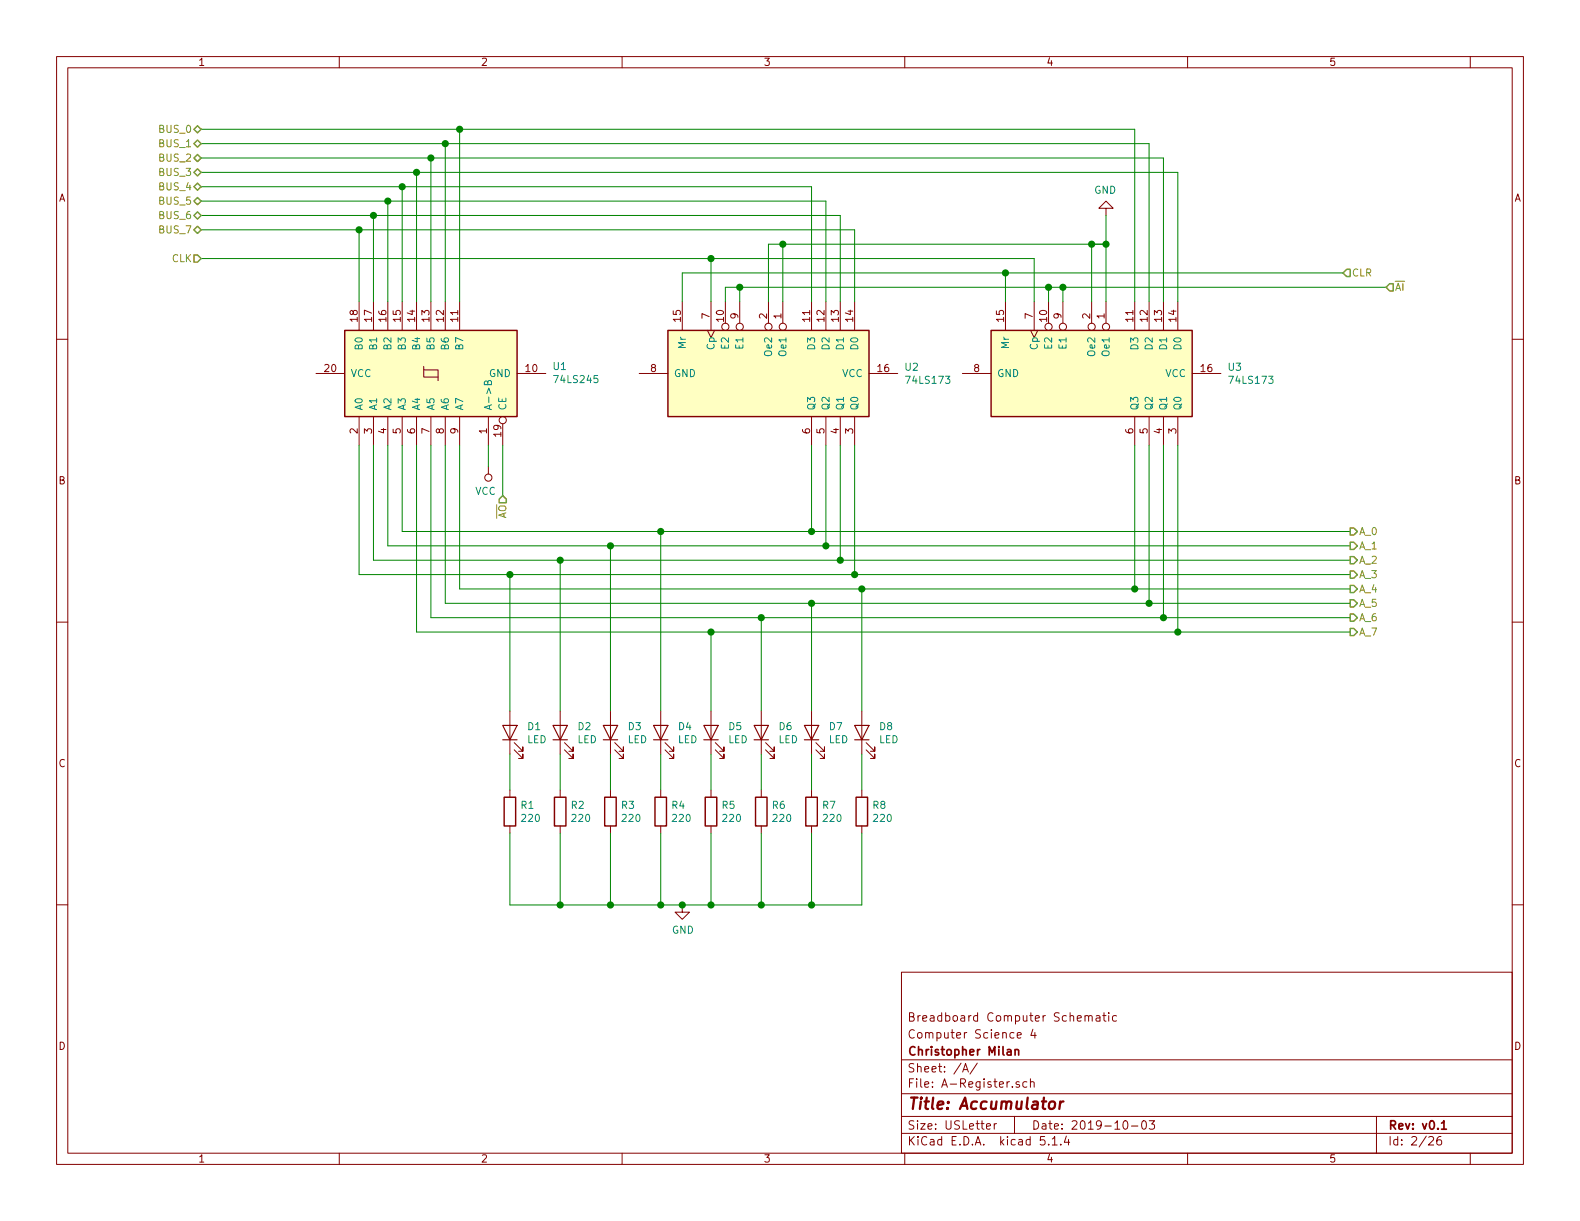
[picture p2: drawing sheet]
<svg xmlns="http://www.w3.org/2000/svg" width="279mm" height="216mm" viewBox="0 0 279 216" stroke-linecap="round" stroke-linejoin="round" font-family="sans-serif">
<g fill="none" stroke="#840000" stroke-width=".18">
<path d="M10 10h259.4v195.9h-259.4zM12 12h255.4v191.9h-255.4zM60 10v2M110 10v2M160 10v2M210 10v2M260 10v2M195.6 36.8h1.2l-1.2-1.2-1.3 1.2h1.3v1.3M10 60h2M63.5 53.3v5.1M66 53.3v5.1M68.6 53.3v5.1"/>
<path d="M71.1 53.3v5.1M73.7 53.3v5.1M76.2 53.3v5.1M78.7 53.3v5.1M81.3 53.3v5.1M120.6 53.3v5.1M125.1 58.4l.6 1.3 .7-1.3M125.7 53.3v5.1M128.3 53.3v3.9M130.8 53.3v3.9M135.9 53.3v3.9M138.4 53.3v3.9"/>
<path d="M143.5 53.3v5.1M146 53.3v5.1M148.6 53.3v5.1M151.1 53.3v5.1M177.8 53.3v5.1M182.2 58.4l.7 1.3 .6-1.3M182.9 53.3v5.1M185.4 53.3v3.9M188 53.3v3.9M193 53.3v3.9M195.6 53.3v3.9M200.7 53.3v5.1"/>
<path d="M203.2 53.3v5.1M205.7 53.3v5.1M208.3 53.3v5.1M267.4 60h2M55.9 66h5.1M63.5 73.7v5M66 73.7v5M68.6 73.7v5M71.1 73.7v5M73.7 73.7v5M74.9 65.4v1.3h2.6M74.9 64.8v.6h2.6v1.9"/>
<path d="M76.2 73.7v5M78.7 73.7v5M81.3 73.7v5M86.4 73.7v5M88.9 74.9v3.8M91.4 66h5.1M113 66h5.1M143.5 73.7v5M146 73.7v5M148.6 73.7v5M151.1 73.7v5M153.7 66h5"/>
<path d="M170.2 66h5.1M200.7 73.7v5M203.2 73.7v5M205.7 73.7v5M208.3 73.7v5M210.8 66h5.1M86.4 82.6v1.2M10 110h2M267.4 110h2M90.2 125.7v7.7M90.2 139.7v1.3M90.9 132.6l1.6 1.5v-.7v.7h-.8"/>
<path d="M90.9 131.3l1.6 1.5v-.7v.7h-.8M99.1 125.7v7.7M99.1 139.7v1.3M99.8 132.6l1.5 1.5v-.7v.7h-.7M99.8 131.3l1.5 1.5v-.7v.7h-.7M107.9 125.7v7.7M107.9 139.7v1.3M108.7 132.6l1.5 1.5v-.7v.7h-.7M108.7 131.3l1.5 1.5v-.7v.7h-.7M116.8 125.7v7.7M116.8 139.7v1.3M117.6 132.6l1.5 1.5v-.7v.7h-.7"/>
<path d="M117.6 131.3l1.5 1.5v-.7v.7h-.7M125.7 125.7v7.7M125.7 139.7v1.3M126.5 132.6l1.5 1.5v-.7v.7h-.7M126.5 131.3l1.5 1.5v-.7v.7h-.7M134.6 125.7v7.7M134.6 139.7v1.3M135.4 132.6l1.5 1.5v-.7v.7h-.8M135.4 131.3l1.5 1.5v-.7v.7h-.8M143.5 125.7v7.7M143.5 139.7v1.3M144.3 132.6l1.5 1.5v-.7v.7h-.8"/>
<path d="M144.3 131.3l1.5 1.5v-.7v.7h-.8M152.4 125.7v7.7M152.4 139.7v1.3M153.2 132.6l1.5 1.5v-.7v.7h-.8M153.2 131.3l1.5 1.5v-.7v.7h-.8M10 160h2M90.2 146.1v1.2M99.1 146.1v1.2M107.9 146.1v1.2M116.8 146.1v1.2M125.7 146.1v1.2M134.6 146.1v1.2"/>
<path d="M143.5 146.1v1.2M152.4 146.1v1.2M267.4 160h2M120.6 160v1.3h1.3l-1.3 1.3-1.2-1.3h1.2M159.4 171.9h108v32h-108zM191.9 179.7l.2-.1 .3 .1 .1 .9M192.5 179.8l.2-.2 .4 .1v.9M193.9 179.7h.5l.1 .9M194.5 179.9l-.5 .1-.2 .2 .1 .3 .1 .1 .5-.1M195 179.6h.6M195.2 179.1v1.3l.4 .2M196.1 179.1v.1"/>
<path d="M196.1 179.6v1M197.4 179.7l-.4-.1-.3 .3 .1 .6h.6M159.4 197.4h108M159.4 193.4h108M159.4 187.4h108M170.2 189.6l.5-1.5 .5 1.5M170.4 189.1h.7M172.8 188l-1.3 1.9M174.4 199.2l.8-.2-.1-.2-.4-.1-.3 .2 .1 .7h.6M175.8 198.7v1M176.2 198.7l-.3 .1-.1 .2M179.4 197.4v3"/>
<path d="M179.9 183.1l.7-.2-.1-.2-.4-.1-.2 .2 .1 .7h.5M180.2 191.3a.37 .37 0 0 0-.5 .2v.2l.5 .1 .1 .2-.2 .3-.4-.1M181.6 191.3h-.4l-.3 .2v.6l.3 .2 .4-.1M182.2 191.4l.1-.1a.37 .37 0 0 1 .6 .2v.8M182.2 190.8v1.5M182.7 182l-.4 1.1h.9M183 182.6v1M198.8 198.2h.3a.94 .94 0 0 1 0 1.5 .8 .8 0 0 1-.6-.7 .8 .8 0 0 1 .3-.8zM200.1 199.1h1.1M202 198.3l.4-.1a.94 .94 0 0 1 0 1.5 .82 .82 0 0 1-.4-1.4zM203.2 198.2h1l-.5 .6 .4 .1v.6l-.2 .2-.7-.2M243.4 197.4v6.5"/>
<path d="M60 203.9v2M110 203.9v2M159.4 200.4h108M160 203.9v2M184.7 201h-.7l-.1 .7 .2-.2 .6 .1 .1 .2-.1 .5-.2 .2-.6-.2M185.4 202.3v.2M186.1 201.4l.4-.4v1.5M186.1 202.5h.8M187.6 202.3v.2M188.6 200.9l-.4 1.1h1M189 201.5v1M210 203.9v2"/>
<path d="M252.7 201.1l.2-.1h.3l.3 .4-.9 1.1h.9M254.8 201a.62 .62 0 0 0-.7 .6l.1 .7 .2 .2 .5-.2v-.5l-.1-.2-.4-.1-.3 .3M260 203.9v2"/>
<circle cx="128.3" cy="57.8" r=".63"/>
<circle cx="130.8" cy="57.8" r=".63"/>
<circle cx="135.9" cy="57.8" r=".63"/>
<circle cx="138.4" cy="57.8" r=".63"/>
<circle cx="185.4" cy="57.8" r=".63"/>
<circle cx="188" cy="57.8" r=".63"/>
<circle cx="193" cy="57.8" r=".63"/>
<circle cx="195.6" cy="57.8" r=".63"/>
<circle cx="88.9" cy="74.3" r=".63"/>
<circle cx="86.4" cy="84.5" r=".63"/>
</g>
<path d="M178.1 185.6h.6l.1 1M178.8 185.9l-.5 .1-.2 .2v.3l.2 .1 .5-.1M179.5 185.7l.2-.1h.4v1M179.5 185.6v1M254.9 198.6l.4-.4v1.5M254.9 199.7h.9" fill="none" stroke="#840000" stroke-width=".3"/>
<path d="M185.6 194.9a.53 .53 0 0 1 .6-.2 .53 .53 0 0 1 .4 .4l-.1 .6a.54 .54 0 0 1-.5 .4 .54 .54 0 0 1-.5-.4zM187.5 194.8l-.2 1.3M188.1 194.8a.54 .54 0 0 0-.6 .3" fill="none" stroke="#840000" stroke-width=".41"/>
<g fill="none" stroke="#840000" stroke-width=".2">
<path d="M88.9 128.3h2.5l-1.2 2.5zM88.9 130.8h2.5M97.8 128.3h2.5l-1.2 2.5zM97.8 130.8h2.5M106.7 128.3h2.5l-1.3 2.5zM106.7 130.8h2.5M115.6 128.3h2.5l-1.3 2.5zM115.6 130.8h2.5M124.5 128.3h2.5l-1.3 2.5zM124.5 130.8h2.5M133.3 128.3h2.6l-1.3 2.5zM133.3 130.8h2.6"/>
<path d="M142.2 128.3h2.6l-1.3 2.5zM142.2 130.8h2.6M151.1 128.3h2.6l-1.3 2.5zM151.1 130.8h2.6"/>
</g>
<path d="M61 58.4h30.4v15.3h-30.4zM118.1 58.4h35.6v15.3h-35.6zM175.3 58.4h35.5v15.3h-35.5zM89.2 141h2v5.1h-2zM98 141h2.1v5.1h-2.1zM106.9 141h2.1v5.1h-2.1zM115.8 141h2.1v5.1h-2.1zM124.7 141h2v5.1h-2zM133.6 141h2v5.1h-2zM142.5 141h2v5.1h-2zM151.4 141h2v5.1h-2z" fill="none" stroke="#840000" stroke-width=".25"/>
<g fill="#ffffc2" stroke="#ffffc2" stroke-width=".18">
<path d="M118.1 58.4h35.6v15.3h-35.6z"/>
<path d="M61 58.4h30.4v15.3h-30.4z"/>
<path d="M175.3 58.4h35.5v15.3h-35.5z"/>
</g>
<path d="M86.3 67.6l.2-.3h.2l.2 .2v.5h-1.3l.2-.6h.2l.2 .1 .1 .5" fill="none" stroke="#008484" stroke-width=".18"/>
<g fill="none" stroke="#008400" stroke-width=".18">
<path d="M35.6 33h107.9v20.3M35.6 22.9h165.1v30.4M35.6 30.5h172.7v22.8M35.6 27.9h170.1v25.4M35.6 25.4h167.6v27.9M35.6 35.6h110.4v17.7M35.6 38.1h113v15.2M66 38.1v15.2M68.6 35.6v17.7M71.1 33v20.3M73.7 30.5v22.8M76.2 27.9v25.4"/>
<path d="M78.7 25.4v27.9M81.3 22.9v30.4M195.6 38.1v15.2M35.6 40.6h115.5v12.7M35.6 45.7h147.3v7.6M63.5 40.6v12.7M125.7 45.7v7.6M130.8 50.8v2.5M138.4 43.2v10.1M177.8 48.3v5M185.4 50.8v2.5M188 50.8v2.5"/>
<path d="M193 43.2v10.1M195.6 43.2h-59.7v10.1M237.5 48.3h-116.9v5M245.1 50.8h-116.8v2.5M63.5 78.7v22.9h175.3M66 78.7v20.4h172.8M68.6 78.7v17.8h170.2M71.1 78.7v15.3h167.7M73.7 78.7v33.1h165.1M76.2 78.7v30.5h162.6M78.7 78.7v28h160.1M81.3 78.7v25.4h157.5"/>
<path d="M86.4 78.7v3.9M88.9 78.7v8.9M143.5 78.7v15.3M146 78.7v17.8M148.6 78.7v20.4M151.1 78.7v22.9M200.7 78.7v25.4M203.2 78.7v28M205.7 78.7v30.5M208.3 78.7v33.1M99.1 99.1v26.6M107.9 96.5v29.2"/>
<path d="M116.8 94v31.7M90.2 101.6v24.1M125.7 111.8v13.9M134.6 109.2v16.5M143.5 106.7v19M152.4 104.1v21.6M90.2 133.4v6.3M99.1 133.4v6.3M107.9 133.4v6.3M116.8 133.4v6.3M125.7 133.4v6.3M134.6 133.4v6.3"/>
<path d="M143.5 133.4v6.3M152.4 133.4v6.3M90.2 147.3v12.7h62.2v-12.7M99.1 147.3v12.7M107.9 147.3v12.7M116.8 147.3v12.7M125.7 147.3v12.7M134.6 147.3v12.7M143.5 147.3v12.7"/>
</g>
<g fill="none" stroke="#848400" stroke-width=".25">
<path d="M34.3 22.9l.6-.7 .7 .7-.7 .6zM34.3 25.4l.6-.6 .7 .6-.7 .6zM34.3 27.9l.6-.6 .7 .6-.7 .7zM34.3 30.5l.6-.7 .7 .7-.7 .6zM34.3 33l.6-.6 .7 .6-.7 .7zM34.3 35.6l.6-.7 .7 .7-.7 .6zM34.9 37.5l.7 .6-.7 .6-.6-.6zM34.3 45.1h.6l.7 .6-.7 .7h-.6zM34.9 40l.7 .6-.7 .7-.6-.7zM238.1 47.6h.7v1.3h-.7l-.6-.6zM245.7 50.2h.7v1.2h-.7l-.6-.6zM88.9 87.6l.6 .7v.6h-1.2v-.6z"/>
<path d="M238.8 93.3h.6l.6 .7-.6 .6h-.6zM238.8 95.9h.6l.6 .6-.6 .7h-.6zM238.8 98.4h.6l.6 .7-.6 .6h-.6zM238.8 106h.6l.6 .7-.6 .6h-.6zM238.8 111.1h.6l.6 .7-.6 .6h-.6zM238.8 108.6h.6l.6 .6-.6 .7h-.6zM238.8 103.5h.6l.6 .6-.6 .7h-.6zM238.8 101h.6l.6 .6-.6 .6h-.6z"/>
</g>
<g fill="#008400" stroke="#008400" stroke-width=".25">
<circle cx="143.5" cy="160" r=".51"/>
<circle cx="73.7" cy="30.5" r=".51"/>
<circle cx="134.6" cy="160" r=".51"/>
<circle cx="78.7" cy="25.4" r=".51"/>
<circle cx="125.7" cy="160" r=".51"/>
<circle cx="177.8" cy="48.3" r=".51"/>
<circle cx="81.3" cy="22.9" r=".51"/>
<circle cx="120.7" cy="160" r=".51"/>
<circle cx="125.7" cy="45.7" r=".51"/>
<circle cx="152.4" cy="104.1" r=".51"/>
<circle cx="143.5" cy="106.7" r=".51"/>
<circle cx="195.6" cy="43.2" r=".51"/>
<circle cx="90.2" cy="101.6" r=".51"/>
<circle cx="134.6" cy="109.2" r=".51"/>
<circle cx="138.4" cy="43.2" r=".51"/>
<circle cx="99.1" cy="99.1" r=".51"/>
<circle cx="125.7" cy="111.8" r=".51"/>
<circle cx="108" cy="96.5" r=".51"/>
<circle cx="193" cy="43.2" r=".51"/>
<circle cx="116.8" cy="94" r=".51"/>
<circle cx="71.1" cy="33" r=".51"/>
<circle cx="200.7" cy="104.1" r=".51"/>
<circle cx="66" cy="38.1" r=".51"/>
<circle cx="148.6" cy="99.1" r=".51"/>
<circle cx="68.6" cy="35.6" r=".51"/>
<circle cx="203.2" cy="106.7" r=".51"/>
<circle cx="146.1" cy="96.5" r=".51"/>
<circle cx="63.5" cy="40.6" r=".51"/>
<circle cx="205.7" cy="109.2" r=".51"/>
<circle cx="143.5" cy="94" r=".51"/>
<circle cx="76.2" cy="27.9" r=".51"/>
<circle cx="208.3" cy="111.8" r=".51"/>
<circle cx="130.8" cy="50.8" r=".51"/>
<circle cx="99.1" cy="160" r=".51"/>
<circle cx="108" cy="160" r=".51"/>
<circle cx="185.4" cy="50.8" r=".51"/>
<circle cx="151.1" cy="101.6" r=".51"/>
<circle cx="116.8" cy="160" r=".51"/>
<circle cx="188" cy="50.8" r=".51"/>
</g>
<text font-size="2.8" fill="#840000" x="160.4" y="196.2">Title: Accumulator</text>
<g font-size="2.1" fill="#840000">
<text x="160.4" y="183.6">Computer Science 4</text>
<text x="160.4" y="180.6">Breadboard Computer Schematic</text>
<text x="160.4" y="189.6">Sheet: /A/</text>
<text x="160.4" y="186.6">Christopher Milan</text>
<text x="160.4" y="192.3">File: A-Register.sch</text>
<text x="160.4" y="202.5">KiCad E.D.A. kicad 5.1.4</text>
<text x="160.4" y="199.7">Size: USLetter</text>
<text x="182.4" y="199.7">Date: 2019-10-03</text>
<text x="245.4" y="199.7">Rev: v0.1</text>
<text x="245.4" y="202.5">Id: 2/26</text>
</g>
<g font-size="1.8" fill="#840000">
<text x="35" y="11.6">1</text>
<text x="85" y="11.6">2</text>
<text x="135" y="11.6">3</text>
<text x="185" y="11.6">4</text>
<text x="235" y="11.6">5</text>
<text x="10.4" y="35.6">A</text>
<text x="267.8" y="35.6">A</text>
<text x="63.2" y="56.8" transform="rotate(-90 63.2 56.8)">18</text>
<text x="65.8" y="56.8" transform="rotate(-90 65.8 56.8)">17</text>
<text x="68.3" y="56.8" transform="rotate(-90 68.3 56.8)">16</text>
<text x="70.9" y="56.8" transform="rotate(-90 70.9 56.8)">15</text>
<text x="73.4" y="56.8" transform="rotate(-90 73.4 56.8)">14</text>
<text x="75.9" y="56.8" transform="rotate(-90 75.9 56.8)">13</text>
<text x="78.5" y="56.8" transform="rotate(-90 78.5 56.8)">12</text>
<text x="81" y="56.8" transform="rotate(-90 81 56.8)">11</text>
<text x="120.4" y="56.8" transform="rotate(-90 120.4 56.8)">15</text>
<text x="125.5" y="56.4" transform="rotate(-90 125.5 56.4)">7</text>
<text x="128" y="56.8" transform="rotate(-90 128 56.8)">10</text>
<text x="130.6" y="56.4" transform="rotate(-90 130.6 56.4)">9</text>
<text x="135.6" y="56.4" transform="rotate(-90 135.6 56.4)">2</text>
<text x="138.2" y="56.4" transform="rotate(-90 138.2 56.4)">1</text>
<text x="143.3" y="56.8" transform="rotate(-90 143.3 56.8)">11</text>
<text x="145.8" y="56.8" transform="rotate(-90 145.8 56.8)">12</text>
<text x="148.3" y="56.8" transform="rotate(-90 148.3 56.8)">13</text>
<text x="150.9" y="56.8" transform="rotate(-90 150.9 56.8)">14</text>
<text x="177.5" y="56.8" transform="rotate(-90 177.5 56.8)">15</text>
<text x="182.6" y="56.4" transform="rotate(-90 182.6 56.4)">7</text>
<text x="185.2" y="56.8" transform="rotate(-90 185.2 56.8)">10</text>
<text x="187.7" y="56.4" transform="rotate(-90 187.7 56.4)">9</text>
<text x="192.8" y="56.4" transform="rotate(-90 192.8 56.4)">2</text>
<text x="195.3" y="56.4" transform="rotate(-90 195.3 56.4)">1</text>
<text x="200.4" y="56.8" transform="rotate(-90 200.4 56.8)">11</text>
<text x="202.9" y="56.8" transform="rotate(-90 202.9 56.8)">12</text>
<text x="205.5" y="56.8" transform="rotate(-90 205.5 56.8)">13</text>
<text x="208" y="56.8" transform="rotate(-90 208 56.8)">14</text>
<text x="57.5" y="65.8">20</text>
<text x="93" y="65.8">10</text>
<text x="115.1" y="65.8">8</text>
<text x="155.2" y="65.8">16</text>
<text x="172.2" y="65.8">8</text>
<text x="212.4" y="65.8">16</text>
<text x="63.2" y="76.7" transform="rotate(-90 63.2 76.7)">2</text>
<text x="65.8" y="76.7" transform="rotate(-90 65.8 76.7)">3</text>
<text x="68.3" y="76.7" transform="rotate(-90 68.3 76.7)">4</text>
<text x="70.9" y="76.7" transform="rotate(-90 70.9 76.7)">5</text>
<text x="73.4" y="76.7" transform="rotate(-90 73.4 76.7)">6</text>
<text x="75.9" y="76.7" transform="rotate(-90 75.9 76.7)">7</text>
<text x="78.5" y="76.7" transform="rotate(-90 78.5 76.7)">8</text>
<text x="81" y="76.7" transform="rotate(-90 81 76.7)">9</text>
<text x="86.1" y="76.7" transform="rotate(-90 86.1 76.7)">1</text>
<text x="88.6" y="77.2" transform="rotate(-90 88.6 77.2)">19</text>
<text x="143.3" y="76.7" transform="rotate(-90 143.3 76.7)">6</text>
<text x="145.8" y="76.7" transform="rotate(-90 145.8 76.7)">5</text>
<text x="148.3" y="76.7" transform="rotate(-90 148.3 76.7)">4</text>
<text x="150.9" y="76.7" transform="rotate(-90 150.9 76.7)">3</text>
<text x="200.4" y="76.7" transform="rotate(-90 200.4 76.7)">6</text>
<text x="202.9" y="76.7" transform="rotate(-90 202.9 76.7)">5</text>
<text x="205.5" y="76.7" transform="rotate(-90 205.5 76.7)">4</text>
<text x="208" y="76.7" transform="rotate(-90 208 76.7)">3</text>
<text x="10.4" y="85.6">B</text>
<text x="267.8" y="85.6">B</text>
<text x="10.4" y="135.6">C</text>
<text x="267.8" y="135.6">C</text>
<text x="10.4" y="185.6">D</text>
<text x="267.8" y="185.6">D</text>
<text x="35" y="205.5">1</text>
<text x="85" y="205.5">2</text>
<text x="135" y="205.5">3</text>
<text x="185" y="205.5">4</text>
<text x="235" y="205.5">5</text>
</g>
<g font-size="1.8" fill="#848400">
<text x="28.3" y="23.5">BUS_0</text>
<text x="28.3" y="26">BUS_1</text>
<text x="28.3" y="28.6">BUS_2</text>
<text x="28.3" y="31.1">BUS_3</text>
<text x="28.3" y="33.7">BUS_4</text>
<text x="28.3" y="36.2">BUS_5</text>
<text x="28.3" y="38.7">BUS_6</text>
<text x="28.3" y="41.3">BUS_7</text>
<text x="30.4" y="46.4">CLK</text>
<text x="239" y="48.9">CLR</text>
<text x="246.6" y="51.4">AI</text>
<text x="89.5" y="91.8" transform="rotate(-90 89.5 91.8)">AO</text>
<text x="240.3" y="94.6">A_0</text>
<text x="240.3" y="97.2">A_1</text>
<text x="240.3" y="99.7">A_2</text>
<text x="240.3" y="107.3">A_5</text>
<text x="240.3" y="104.8">A_4</text>
<text x="240.3" y="102.2">A_3</text>
<text x="240.3" y="112.4">A_7</text>
<text x="240.3" y="109.9">A_6</text>
</g>
<g font-size="1.8" fill="#008484">
<text x="193.5" y="34.3">GND</text>
<text x="64.1" y="61.7" transform="rotate(-90 64.1 61.7)">B0</text>
<text x="66.7" y="61.7" transform="rotate(-90 66.7 61.7)">B1</text>
<text x="69.2" y="61.7" transform="rotate(-90 69.2 61.7)">B2</text>
<text x="71.8" y="61.7" transform="rotate(-90 71.8 61.7)">B3</text>
<text x="74.3" y="61.7" transform="rotate(-90 74.3 61.7)">B4</text>
<text x="76.8" y="61.7" transform="rotate(-90 76.8 61.7)">B5</text>
<text x="79.4" y="61.7" transform="rotate(-90 79.4 61.7)">B6</text>
<text x="81.9" y="61.7" transform="rotate(-90 81.9 61.7)">B7</text>
<text x="97.9" y="65.4">U1</text>
<text x="121.3" y="61.6" transform="rotate(-90 121.3 61.6)">Mr</text>
<text x="126.4" y="61.8" transform="rotate(-90 126.4 61.8)">Cp</text>
<text x="128.9" y="61.6" transform="rotate(-90 128.9 61.6)">E2</text>
<text x="131.4" y="61.6" transform="rotate(-90 131.4 61.6)">E1</text>
<text x="136.5" y="62.8" transform="rotate(-90 136.5 62.8)">Oe2</text>
<text x="139.1" y="62.8" transform="rotate(-90 139.1 62.8)">Oe1</text>
<text x="144.1" y="61.7" transform="rotate(-90 144.1 61.7)">D3</text>
<text x="146.7" y="61.7" transform="rotate(-90 146.7 61.7)">D2</text>
<text x="149.2" y="61.7" transform="rotate(-90 149.2 61.7)">D1</text>
<text x="151.8" y="61.7" transform="rotate(-90 151.8 61.7)">D0</text>
<text x="160.1" y="65.6">U2</text>
<text x="178.4" y="61.6" transform="rotate(-90 178.4 61.6)">Mr</text>
<text x="183.5" y="61.8" transform="rotate(-90 183.5 61.8)">Cp</text>
<text x="186.1" y="61.6" transform="rotate(-90 186.1 61.6)">E2</text>
<text x="188.6" y="61.6" transform="rotate(-90 188.6 61.6)">E1</text>
<text x="193.7" y="62.8" transform="rotate(-90 193.7 62.8)">Oe2</text>
<text x="196.2" y="62.8" transform="rotate(-90 196.2 62.8)">Oe1</text>
<text x="201.3" y="61.7" transform="rotate(-90 201.3 61.7)">D3</text>
<text x="203.8" y="61.7" transform="rotate(-90 203.8 61.7)">D2</text>
<text x="206.4" y="61.7" transform="rotate(-90 206.4 61.7)">D1</text>
<text x="208.9" y="61.7" transform="rotate(-90 208.9 61.7)">D0</text>
<text x="217.2" y="65.6">U3</text>
<text x="62" y="66.7">VCC</text>
<text x="86.5" y="66.7">GND</text>
<text x="98.3" y="67.7">74LS245</text>
<text x="119.1" y="66.7">GND</text>
<text x="148.9" y="66.7">VCC</text>
<text x="160.5" y="67.9">74LS173</text>
<text x="176.3" y="66.7">GND</text>
<text x="206.1" y="66.7">VCC</text>
<text x="217.7" y="67.9">74LS173</text>
<text x="64.1" y="72.6" transform="rotate(-90 64.1 72.6)">A0</text>
<text x="66.7" y="72.6" transform="rotate(-90 66.7 72.6)">A1</text>
<text x="69.2" y="72.6" transform="rotate(-90 69.2 72.6)">A2</text>
<text x="71.8" y="72.6" transform="rotate(-90 71.8 72.6)">A3</text>
<text x="74.3" y="72.6" transform="rotate(-90 74.3 72.6)">A4</text>
<text x="76.8" y="72.6" transform="rotate(-90 76.8 72.6)">A5</text>
<text x="79.4" y="72.6" transform="rotate(-90 79.4 72.6)">A6</text>
<text x="81.9" y="72.6" transform="rotate(-90 81.9 72.6)">A7</text>
<text x="87" y="72.6" transform="rotate(-90 87 72.6)">A-&gt;B</text>
<text x="89.5" y="72.6" transform="rotate(-90 89.5 72.6)">CE</text>
<text x="144.1" y="72.6" transform="rotate(-90 144.1 72.6)">Q3</text>
<text x="146.7" y="72.6" transform="rotate(-90 146.7 72.6)">Q2</text>
<text x="149.2" y="72.6" transform="rotate(-90 149.2 72.6)">Q1</text>
<text x="151.8" y="72.6" transform="rotate(-90 151.8 72.6)">Q0</text>
<text x="201.3" y="72.6" transform="rotate(-90 201.3 72.6)">Q3</text>
<text x="203.8" y="72.6" transform="rotate(-90 203.8 72.6)">Q2</text>
<text x="206.4" y="72.6" transform="rotate(-90 206.4 72.6)">Q1</text>
<text x="208.9" y="72.6" transform="rotate(-90 208.9 72.6)">Q0</text>
<text x="84" y="87.5">VCC</text>
<text x="93.2" y="131.4">LED</text>
<text x="93.3" y="129.1">D1</text>
<text x="102.1" y="131.4">LED</text>
<text x="102.2" y="129.1">D2</text>
<text x="111" y="131.4">LED</text>
<text x="111.1" y="129.1">D3</text>
<text x="119.9" y="131.4">LED</text>
<text x="120" y="129.1">D4</text>
<text x="128.8" y="131.4">LED</text>
<text x="128.9" y="129.1">D5</text>
<text x="137.6" y="131.4">LED</text>
<text x="137.8" y="129.1">D6</text>
<text x="146.5" y="131.4">LED</text>
<text x="146.7" y="129.1">D7</text>
<text x="155.4" y="131.4">LED</text>
<text x="155.6" y="129.1">D8</text>
<text x="92.2" y="143">R1</text>
<text x="101" y="143">R2</text>
<text x="109.9" y="143">R3</text>
<text x="118.8" y="143">R4</text>
<text x="127.7" y="143">R5</text>
<text x="136.6" y="143">R6</text>
<text x="145.5" y="143">R7</text>
<text x="154.4" y="143">R8</text>
<text x="92.4" y="145.3">220</text>
<text x="101.2" y="145.3">220</text>
<text x="110.1" y="145.3">220</text>
<text x="119" y="145.3">220</text>
<text x="127.9" y="145.3">220</text>
<text x="136.8" y="145.3">220</text>
<text x="145.7" y="145.3">220</text>
<text x="154.6" y="145.3">220</text>
<text x="118.8" y="165.1">GND</text>
</g>
</svg>
